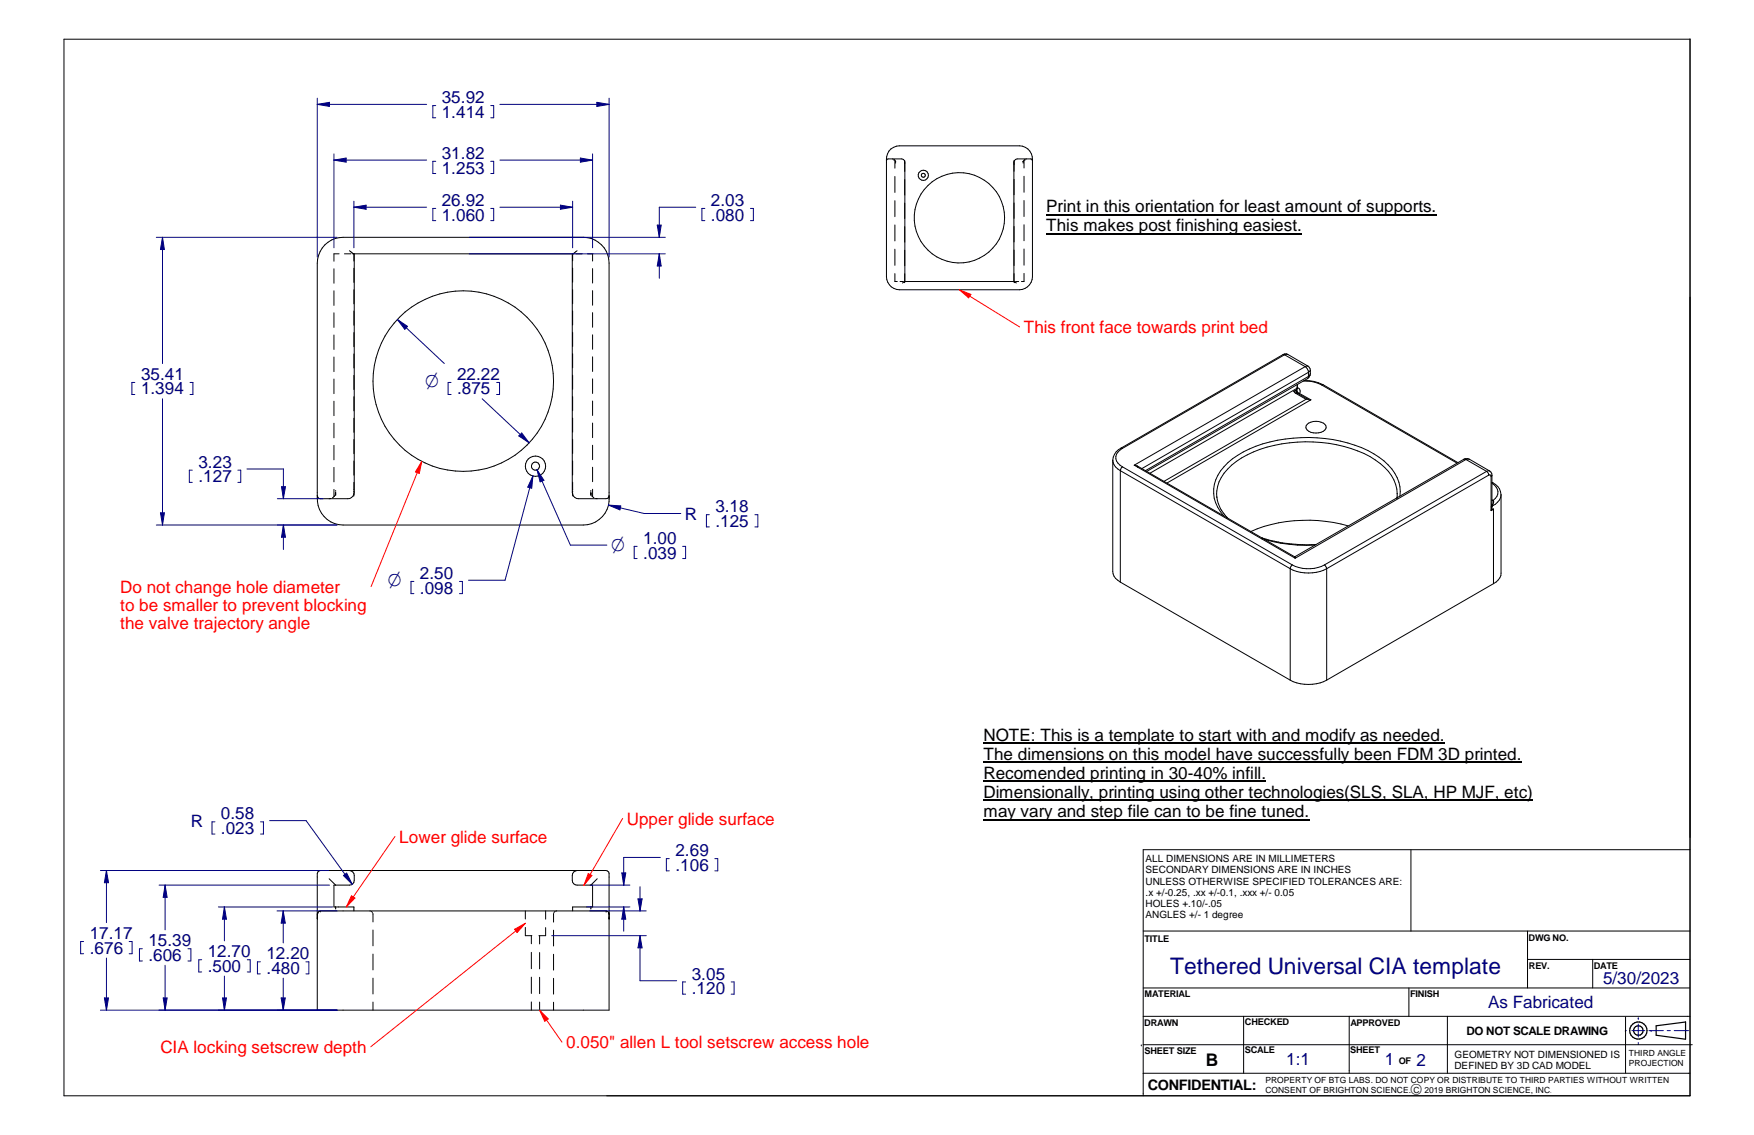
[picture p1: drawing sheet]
<svg xmlns="http://www.w3.org/2000/svg" width="432mm" height="279mm" viewBox="0 0 432 279" stroke-linecap="round" stroke-linejoin="round" font-family="sans-serif">
<g fill="none" stroke="#000" stroke-width=".25">
<path d="M416.1 9.6v260.1h-400.4v-260h400.4M82.2 66.2v3.5M82.2 71.6v3.6M82.2 77v3.6M83.5 62.5h-1.3v1.8M84.8 62.5h1.6M86 61.7l1 .8M86.8 62.5h54.5M87.1 62.5v1.8M87.1 66v3.5M87.1 71.3v3.5M87.1 76.6v3.5"/>
<path d="M87.2 62.5v58.7a1.55 1.55 0 0 1-1.6 1.6h-6.7l-.4-.1-.4-.7M140.9 62.5v58.7a1.55 1.55 0 0 0 1.6 1.6h6.7l.4-.1 .3-.7M141 62.5v1.7M141 66v3.5M141 71.3v3.5M141 76.5v3.5M142.1 61.7l-1 .8M143.3 62.5h-1.6M144.7 62.5h1.2v1.8M145.9 66.1v3.6M145.9 71.5v3.6M145.9 77v3.6"/>
<path d="M82.2 82.5v3.5M82.2 87.9v3.6M82.2 93.3v3.6M82.2 98.8v3.5M87.1 81.9v3.4M87.1 87.1v3.5M87.1 92.4v3.5M87.1 97.7v3.4M141 81.8v3.5M141 87.1v3.5M141 92.4v3.4M141 97.6v3.5"/>
<path d="M145.9 82.4v3.6M145.9 87.8v3.6M145.9 93.3v3.6M145.9 98.7v3.6M315.8 87.3l-39.8 23M315.8 87.3h.4M316.2 87.3l5.1 3M316.2 87.3l-39.8 23.1M316.7 87.2l-.5 .1M316.7 87.1l-.9 .2M316.7 87.2l5.3 2.9M318.5 96.4l.4 .4"/>
<path d="M318.9 96.8l2.6 1.5M319.1 96.1l-.6 .3M319.1 96.1l.1 .3M319.2 95.9l-.1 .2M319.2 95.9l.2-.4-36.3 21M319.2 96.3v.1M319.2 96.3l-.7 .1M319.2 96.6h.1M319.2 95.9v.2M319.2 96.3h.1M319.2 96.4l.3 .5h.4M319.2 96.4v.2"/>
<path d="M319.2 96.6l.1 .1M319.2 96.4h.1M319.2 96.1l.1 .3 .6 .5M319.2 96.1v.2M319.3 96.7l-.4 .1M319.3 96.7l2.6 1.6M319.4 94.7l-.2 1.4M319.4 95.3h.1M319.4 95.4h.1M319.4 95.4a.99 .99 0 0 1 .5 1.5M319.9 96.9l2.8 1.5M320.8 93.8a8.4 8.4 0 0 1 4.5 .9"/>
<path d="M321.1 93.7a9.4 9.4 0 0 1 4.6 1M321.3 90.3l-42.1 24.2M321.3 90.3l.6 .5 .2 .9M321.5 98.3l-34.9 20.2M321.9 93.2l-39.6 22.8M321.9 98.3h-.4M321.9 98.3l.6 .2 .2-.1M322 90.1a.86 .86 0 0 1 .1 1.6M322 90.1l-.7 .2M322.1 92.7l-40.1 23.2M322.1 91.7v1M322.1 92.7l-.2 .5"/>
<path d="M322.1 91.7l-41 23.7M322.6 91.9l-.1 .5-.4 .3M322.6 91.9l-.4 1-.3 .3M322.6 91.1v.8M322.7 98.4l-35.4 20.5M325.3 94.7l33.4 19.3M325.7 94.7h-.4M325.7 94.7l33.2 19.2M82.2 104.2v3.6M82.2 109.6v3.6M82.2 115.1v3.5M87.1 103v3.4"/>
<path d="M87.1 108.2v3.5M87.1 113.5v3.5M87.1 118.7v1.9M141 102.9v3.5M141 108.2v3.4M141 113.5v3.4M141 118.7v1.9M145.9 104.1v3.6M145.9 109.6v3.6M145.9 115v3.6M273.9 113.3v27.4a3 3 0 0 0 1.9 2.6M273.9 113.3a3 3 0 0 0 1.9 2.6"/>
<path d="M275.8 115.9v27.4M275.8 115.9l41.8 24.1M276 110.3l.4 .1M276 110.3a3.5 3.5 0 0 0-2.1 3M276.4 114.9l-.3 .2-.3 .8M276.4 114.9l41.7 24.2M276.4 110.4a2.4 2.4 0 0 0-1.7 2.2 2.4 2.4 0 0 0 1.7 2.3M279.2 114.5l39.7 22.9M279.2 114.5l.8 .2M280 114.7h.1M280.1 114.8l38.6 22.3M280.1 114.8h.1"/>
<path d="M321.8 104.4a3.4 3.4 0 0 1 4.6 .4 1.57 1.57 0 0 1-1.8 1.8 2.56 2.56 0 0 1-3.1-1.4zM360.3 113.1l-41.6 24M360.3 113.1l.5-.2 1 .2M360.3 113.1h.6M360.9 113.1l5.1 2.9M360.9 113.1l-42 24.3M361.8 113.1h-.9M361.8 113.1l4.9 2.9M366 116l.4 .6 .1 .4M366 116l-39.9 23.1M366.5 117l.3-.1 .3 .4M366.5 117l-39.9 23"/>
<path d="M366.7 116l.5 .6 .1 .4M366.7 116h-.7M367.1 117.3v8.3M367.3 117l-.2 .3M367.3 117l-.1 7M367.3 118.8l.2 .1M367.3 118.7l.2 .2M367.3 119a2.32 2.32 0 0 1 1.5 2 2.32 2.32 0 0 1-1.2 2.2M367.5 118.9a3.4 3.4 0 0 1 2 2.9M78.1 122.2a6.4 6.4 0 0 0 6.4 7h59.1a6.4 6.4 0 0 0 6.3-5.8v-58.6a6.4 6.4 0 0 0-6.3-6.4h-59.1a6.4 6.4 0 0 0-6.4 6.4v58.1M81.4 122.7l-.4 .1M82.2 120.5v1.8"/>
<path d="M82.4 122l-.5 .6M82.6 121.7h.1M82.6 121.5h.1M82.6 121.6v.1M82.6 120.7v.2M82.6 121.5v-.3l-.1 .4M87.1 121.4v.7M87.1 120.8v.4M141 121.4v.7M141 120.9v.3M145.5 121.7h.1M145.5 121.2v.5"/>
<path d="M145.5 121.5h.1M145.5 120.7v.3M145.5 121.2v.3M145.7 122l.5 .6M145.9 120.4v1.9M146.6 122.7l.4 .1M299.6 122.3a8.9 8.9 0 0 0 2.6 5.3M310.7 132.4h.1M310.7 132.4a36.6 36.6 0 0 0 13.3 1.6M311.4 132.8a38.7 38.7 0 0 0 12.3 1.4M317.6 140v27.4M317.6 140a10 10 0 0 0 9 0"/>
<path d="M318.1 139.1l-.4 .6-.1 .3M318.1 139.1a8.8 8.8 0 0 0 8 0M318.7 137.1h.1M318.8 137.1l.1 .3M326.1 139.1l.5 .9M326.6 140v27.4M331.9 129.5a36.6 36.6 0 0 0-24 1.4M343.9 122.5h.1M344 121.5a10.4 10.4 0 0 0-5.4-8.3 31.8 31.8 0 0 0-19.2-4.4 27.5 27.5 0 0 0-16.2 5.7 9 9 0 0 0-3.6 7.8M344 121.5v.1M344 121.5l-.1 1M344.6 122.1a9.6 9.6 0 0 0-3.9-8.6 30.1 30.1 0 0 0-18.4-5.8 32.2 32.2 0 0 0-18.9 5.2 9.9 9.9 0 0 0-4.5 9.7 10.2 10.2 0 0 0 2.3 4.4"/>
<path d="M367.2 125.5l-.1 .1M367.2 125.5h.1M367.2 124.7h.1M367.2 124.6h.1M367.2 124.7v.8M367.2 125.4h.1M367.2 125.3h.1M367.2 124.1v.5M367.3 124.6v.7h.4M367.3 124.5h.1M367.3 124.6h.1M367.3 123l.3 .2"/>
<path d="M367.3 124.6l-.1 .1M367.4 124.4h.1M367.5 124.2l-.1 .2M367.5 124.2h.1M367.6 123.2h.1M367.6 123.2h-.3M367.7 125.3v18.4M367.7 125.3l-.6 .3M367.7 123.3l-.2 .9M369.5 121.8a3.2 3.2 0 0 1-2.2 2.8M369.5 121.8v19.3a2.93 2.93 0 0 1-1.8 2.6M275.8 143.3l41.8 24.1"/>
<path d="M367.7 143.7l-41.1 23.7M326.6 167.4a10 10 0 0 1-9 0M78.2 214.7l.7-.4h70.3l.4 .1 .3 .3v.4v33.6h-71.8v-33.6zM81 216.3l1.6 1.6M86 214.3a1.23 1.23 0 0 1 1.2 1.2v1.2a1.16 1.16 0 0 1-1.2 1.2h-3.8v5.4h4.9v.9M142.1 214.3a1.23 1.23 0 0 0-1.2 1.2v1.2a1.16 1.16 0 0 0 1.2 1.2h3.8v5.4h-.4M147 216.3l-1.5 1.6M347.3 209.2v20M416.1 209.2h-134.7v55M78.1 225.9h.1M78.1 226.1h.1M78.1 225v.3"/>
<path d="M78.1 225.7v.2M78.3 224.6l-.2 .4M78.3 224.5h.1M78.9 224.2h70.2M78.9 224.2h.1M78.9 224.2l-.6 .3M82.6 223.3v.5M91.1 224.2l.1 .1M91.4 224.4l.3 .2M91.8 224.9v2M91.8 228.9v3.9M91.8 234.9v3.9"/>
<path d="M129.3 228.3v2h1.6M129.3 224.2v2M130.8 230.3v2M130.8 234.4v4.1M132.8 230.3v2.1M132.8 234.5v4M134.3 228.3v2h-1.6M134.3 224.2v2.1M136.3 229v3.9M136.3 234.9v3.9M136.3 224.9v2.1M136.7 224.4l-.3 .2"/>
<path d="M137 224.2l-.1 .1M145.5 223.3h-4.5v.9M145.5 223.3v.5M149.2 224.2h.1M149.3 224.3l.5 .3 .1 .4M149.8 224.6h.1M149.9 224.7h.1M149.9 225.9h.1M149.9 226.1h.1M281.4 229.2h134.7M376 229.2v14M376 236.2h40"/>
<path d="M392.1 236.2v7M91.8 240.8v3.9M91.8 246.7v2M130.8 240.5v4.1M130.8 246.6v2.1M132.8 240.6v4M132.8 246.7v2M136.3 240.8v3.9M136.3 246.7v2M281 257.2h.1M281.4 243.2h134.6M281.4 250.2h134.7"/>
<path d="M281.4 257.2h135.2M306.2 250.2v14M332.1 250.2v14M346.8 243.2v7M356.3 250.2v14M400.2 250.4v13.8M281.4 264.2v5.5M281.4 264.2h134.7"/>
<circle cx="114" cy="93.8" r="22.2"/>
<circle cx="131.8" cy="114.8" r="2.5"/>
<circle cx="131.8" cy="114.7" r="1.01"/>
</g>
<g fill="none" stroke="#000" stroke-width=".3">
<path d="M415 251.5l-.1 4.3-7.2-1v-2.3l7.3-.9"/>
<circle cx="403.3" cy="253.7" r="1.17"/>
<circle cx="403.4" cy="253.7" r="2.12"/>
</g>
<g fill="none" stroke="#000080" stroke-width=".25">
<path d="M24.7 214.3h56.2M26.2 214.3l.5 3h-1zM20.6 231.8h-.7v3h.7M31.8 231.8h.7v3h-.7M24.7 248.7h58.3M400.1 253.7h.1M400.3 253.7h.1M401.7 253.7h3.2M403.3 250.5h.1M403.3 250.7h.1M403.3 256.9h.1M403.3 252.1v3.2"/>
<path d="M403.3 256.6v.1M405.9 253.7h3.6M406.5 253.7h.1M410.4 253.7h.8M412.2 253.7h3.5"/>
</g>
<path d="M26.2 214.3l.5 3h-1z" fill="#000080"/>
<path d="M25.7 245.7h1l-.5 3z" fill="none" stroke="#000080" stroke-width=".25"/>
<path d="M25.7 245.7h1l-.5 3z" fill="#000080"/>
<path d="M26.2 214.3v12.8M26.2 235.8v12.9M49.7 236.3h-.8v3h.8M53.8 223.3h28.1M55.2 223.3l.6 3h-1zM60.9 236.3h.7v3h-.7M53.8 248.7h29.2" fill="none" stroke="#000080" stroke-width=".25"/>
<path d="M55.2 223.3l.6 3h-1z" fill="#000080"/>
<path d="M54.8 245.7h1l-.6 3z" fill="none" stroke="#000080" stroke-width=".25"/>
<path d="M54.8 245.7h1l-.6 3z" fill="#000080"/>
<path d="M39.2 217.9h41.9M35.1 233.6h-.8v3h.8M46.3 233.6h.7v3h-.7M55.2 223.3v8.3M39.2 248.7h43.8M40.2 245.7h.9l-.5 3zM55.2 240.3v8.4" fill="none" stroke="#000080" stroke-width=".25"/>
<path d="M40.2 245.7h.9l-.5 3z" fill="#000080"/>
<path d="M40.6 217.9l.5 3h-.9z" fill="none" stroke="#000080" stroke-width=".25"/>
<path d="M40.6 217.9l.5 3h-.9z" fill="#000080"/>
<path d="M40.6 217.9v11M40.6 237.6v11.1" fill="none" stroke="#000080" stroke-width=".25"/>
<path d="M97.2 205.9l-11.9 17.4" fill="none" stroke="#f00" stroke-width=".25"/>
<path d="M86.5 220.5l.9 .6-2.1 2.2z" fill="#f00"/>
<path d="M86.5 220.5l.9 .6-2.1 2.2z" fill="none" stroke="#f00" stroke-width=".25"/>
<path d="M64.1 236.8h-.7v2.9h.7M68.2 224.2h14.8M69.7 224.2l.5 3h-1zM75.3 236.8h.7v2.9h-.7M68.2 248.7h14.8" fill="none" stroke="#000080" stroke-width=".25"/>
<path d="M69.7 224.2l.5 3h-1z" fill="#000080"/>
<path d="M69.2 245.7h1l-.5 3z" fill="none" stroke="#000080" stroke-width=".25"/>
<path d="M69.2 245.7h1l-.5 3z" fill="#000080"/>
<path d="M69.7 224.2v7.9M135.8 230.3h23.3M145.1 224.2h14M157.1 221.3h1l-.5 2.9zM69.7 240.8v7.9M157.6 241.4h9M168.8 241.7h-.7v3h.7M180 241.7h.7v3h-.7" fill="none" stroke="#000080" stroke-width=".25"/>
<path d="M157.1 221.3h1l-.5 2.9z" fill="#000080"/>
<path d="M157.6 230.3l.5 3h-1z" fill="none" stroke="#000080" stroke-width=".25"/>
<path d="M157.6 230.3l.5 3h-1z" fill="#000080"/>
<path d="M157.6 218.3v5.9M157.6 230.3v11.1" fill="none" stroke="#000080" stroke-width=".25"/>
<path d="M129.3 227.3l-38 30.4" fill="none" stroke="#f00" stroke-width=".25"/>
<path d="M126.7 228.8l2.6-1.5-2 2.3z" fill="#f00"/>
<path d="M126.7 228.8l2.6-1.5-2 2.3z" fill="none" stroke="#f00" stroke-width=".25"/>
<path d="M145.2 217.9h9.9M153.5 211.1h9.1M164.8 211.4h-.8v3h.8M176 211.4h.7v3h-.7M144.4 223.3h10.7M153.5 223.3l.6 3h-1z" fill="none" stroke="#000080" stroke-width=".25"/>
<path d="M153.5 223.3l.6 3h-1z" fill="#000080"/>
<path d="M153.1 214.9h1l-.6 3z" fill="none" stroke="#000080" stroke-width=".25"/>
<path d="M153.1 214.9h1l-.6 3z" fill="#000080"/>
<path d="M132.2 115.7l8.2 18.5h9M132.2 115.7l1.7 2.5-.9 .4zM156.8 134.5h-.7v3h.7M168.1 134.5h.7v3h-.7M153.5 211.1v6.8M153.5 223.3v5.9" fill="none" stroke="#000080" stroke-width=".25"/>
<path d="M132.2 115.7l1.7 2.5-.9 .4z" fill="#000080"/>
<path d="M131.2 117.2l-.3 3-1-.3zM131.2 117.2l-6.9 25.6h-9M101.9 143.1h-.7v3h.7M113.1 143.1h.7v3h-.7" fill="none" stroke="#000080" stroke-width=".25"/>
<path d="M131.2 117.2l-.3 3-1-.3z" fill="#000080"/>
<path d="M82.2 37.9v23.1M82.2 39.4l3-.5v1zM107.3 39.7h-.7v3h.7M120.8 39.7h.7v3h-.7M145.9 37.9v23.1" fill="none" stroke="#000080" stroke-width=".25"/>
<path d="M82.2 39.4l3-.5v1z" fill="#000080"/>
<path d="M142.9 38.9l3 .5-3 .5z" fill="none" stroke="#000080" stroke-width=".25"/>
<path d="M142.9 38.9l3 .5-3 .5z" fill="#000080"/>
<path d="M82.2 39.4h22.8M123.1 39.4h22.8M97.8 78.7l11.6 10.8M97.8 78.7l2.5 1.6-.6 .8zM111 94.1h-.7v3h.7M118.7 98.2l11.6 10.8M122.3 94.1h.7v3h-.7" fill="none" stroke="#000080" stroke-width=".25"/>
<path d="M97.8 78.7l2.5 1.6-.6 .8z" fill="#000080"/>
<path d="M128.4 106.6l1.9 2.4-2.6-1.7z" fill="none" stroke="#000080" stroke-width=".25"/>
<path d="M128.4 106.6l1.9 2.4-2.6-1.7z" fill="#000080"/>
<path d="M149.8 124.3l8.8 2.1h9M149.8 124.3l3 .2-.2 1zM174.6 126.7h-.7v3h.7M185.8 126.7h.8v3h-.8" fill="none" stroke="#000080" stroke-width=".25"/>
<path d="M149.8 124.3l3 .2-.2 1z" fill="#000080"/>
<path d="M78.1 24.2v39.1M78.1 25.7l3-.5v1zM107.3 26h-.7v3h.7M120.8 26h.7v3h-.7M149.9 24.2v39.1" fill="none" stroke="#000080" stroke-width=".25"/>
<path d="M78.1 25.7l3-.5v1z" fill="#000080"/>
<path d="M146.9 25.2l3 .5-3 .5z" fill="none" stroke="#000080" stroke-width=".25"/>
<path d="M146.9 25.2l3 .5-3 .5z" fill="#000080"/>
<path d="M78.1 25.7h26.9M123.1 25.7h26.8M87.1 49.5v11.5M87.1 51l3-.5v1zM107.3 51.3h-.7v3h.7M120.8 51.3h.7v3h-.7M141 49.5v11.5" fill="none" stroke="#000080" stroke-width=".25"/>
<path d="M87.1 51l3-.5v1z" fill="#000080"/>
<path d="M138 50.5l3 .5-3 .5z" fill="none" stroke="#000080" stroke-width=".25"/>
<path d="M138 50.5l3 .5-3 .5z" fill="#000080"/>
<path d="M87.1 51h17.9M115.5 58.4h48.3M123.1 51h17.9M162.3 51h9M173.5 51.3h-.7v3h.7M184.7 51.3h.8v3h-.8M115.5 62.5h48.3M162.3 62.5l.5 3h-1z" fill="none" stroke="#000080" stroke-width=".25"/>
<path d="M162.3 62.5l.5 3h-1z" fill="#000080"/>
<path d="M161.8 55.4h1l-.5 3z" fill="none" stroke="#000080" stroke-width=".25"/>
<path d="M161.8 55.4h1l-.5 3z" fill="#000080"/>
<path d="M162.3 51v7.4M162.3 62.5v6M47.3 115.7h-.7v3h.7M58.5 115.7h.8v3h-.8M60.8 115.4h9M69.3 119.8h1l-.5 3zM68.3 122.8h11.2M68.3 129.2h14.7" fill="none" stroke="#000080" stroke-width=".25"/>
<path d="M69.3 119.8h1l-.5 3z" fill="#000080"/>
<path d="M69.8 129.2l.5 3h-1z" fill="none" stroke="#000080" stroke-width=".25"/>
<path d="M69.8 129.2l.5 3h-1z" fill="#000080"/>
<path d="M38.5 58.4h44.5M40 58.4l.5 3h-1zM33.2 94.1h-.7v3h.7M46.8 94.1h.7v3h-.7M69.8 115.4v7.4M38.5 129.2h44.5M69.8 129.2v6.1" fill="none" stroke="#000080" stroke-width=".25"/>
<path d="M40 58.4l.5 3h-1z" fill="#000080"/>
<path d="M39.5 126.2h1l-.5 3z" fill="none" stroke="#000080" stroke-width=".25"/>
<path d="M39.5 126.2h1l-.5 3z" fill="#000080"/>
<path d="M40 58.4v31.1M40 98.2v31M52.9 202.3h-.7v3h.7M64.1 202.3h.8v3h-.8M66.4 202h9l11.3 15.7M84.5 215.5l.8-.6 1.4 2.8z" fill="none" stroke="#000080" stroke-width=".25"/>
<path d="M84.5 215.5l.8-.6 1.4 2.8z" fill="#000080"/>
<path d="M242.1 183h113.5M242.1 187.7h132.5M242.1 192.3h69.6M242.1 197h135.3M242.1 201.7h80.3" fill="none" stroke="#000" stroke-width=".3"/>
<path d="M153.3 201.5l-9.5 16.4" fill="none" stroke="#f00" stroke-width=".25"/>
<path d="M144.8 215.1l.9 .4-1.9 2.4z" fill="#f00"/>
<path d="M103.8 113.6l-12.4 30.8M144.8 215.1l.9 .4-1.9 2.4z" fill="none" stroke="#f00" stroke-width=".25"/>
<path d="M103.8 113.6l-.6 2.9-.9-.3z" fill="#f00"/>
<path d="M103.8 113.6l-.6 2.9-.9-.3zM132.8 248.7l5.5 7.8" fill="none" stroke="#f00" stroke-width=".25"/>
<path d="M132.8 248.7l2.2 2.1-.9 .6z" fill="#f00"/>
<path d="M236.2 71.3l14.8 9.2M132.8 248.7l2.2 2.1-.9 .6z" fill="none" stroke="#f00" stroke-width=".25"/>
<g fill="none" stroke="#000" stroke-width=".25">
<path d="M218.2 39.4a3.2 3.2 0 0 1 3.2-3.5h29.6a3.2 3.2 0 0 1 3.1 3.6M218.2 39.1v29.1a3.3 3.3 0 0 0 3.2 3.1h29.6a3.3 3.3 0 0 0 3.2-3.1v-29.1M218.2 39.5l.4-.4h3.4l.7 .4 .1 .4v29.4M219.7 39.1l.1 .1M220.1 39.2h.1M220.1 39.2l.3 .3M220.3 39.4v2M220.4 39.8l.1 .1M220.5 39.7h.1M220.5 39.7v.2M222.7 39.5v.3M249.6 39.5v.3"/>
<path d="M251.9 39.7h.1M251.9 39.7v.2v-.1M251.9 39.7v.1M252.1 39.4v2M252.3 39.2l-.3 .3M252.3 39.2h.1M252.7 39.1l-.1 .1M254.2 39.5l-.4-.4h-3.4l-.4 .1-.4 .7v29.4M220.3 43.4v4M220.3 49.4v3.9M220.3 55.4v3.9M220.5 40v.2"/>
<path d="M222.7 40h.1M249.6 40h.1M249.6 40.3h.1M251.9 40.1v.1M252.1 43.4v3.9M252.1 49.4v3.9M252.1 55.3v4M220.3 67.4v1.9h.6M220.3 61.3v4M221.6 69.3h.7M222.6 69.4l-.4 .3M222.6 69.3h.1"/>
<path d="M222.7 69.3h.1M249.6 69.3h.1M249.7 69.3h.1M249.8 69.3h.1M249.8 69.3h-27.3M249.8 69.4l.4 .3M250 69.3h.8M252.1 67.3v2h-.6M252.1 61.3v4"/>
<circle cx="227.3" cy="43.1" r=".5"/>
<circle cx="227.3" cy="43.2" r="1.25"/>
<circle cx="236.2" cy="53.6" r="11.1"/>
</g>
<path d="M257.6 52.8h96.1M257.6 57.5h62.9" fill="none" stroke="#000" stroke-width=".3"/>
<path d="M236.2 71.3l2.8 1.2-.5 .8z" fill="#f00"/>
<path d="M236.2 71.3l2.8 1.2-.5 .8z" fill="none" stroke="#f00" stroke-width=".25"/>
<text font-size="5.6" fill="#000080" x="288" y="239.7">Tethered Universal CIA template</text>
<g font-size="4.6" fill="#000080">
<text x="104.6" y="95.3">O</text>
<text x="150.5" y="135.7">O</text>
<text x="95.5" y="144.3">O</text>
</g>
<text font-size="4.3" x="296.8" y="262.3">B</text>
<g font-size="4.2" fill="#000080">
<text x="108.8" y="25.4">35.92</text>
<text x="108.8" y="29">1.414</text>
<text x="108.8" y="39.1">31.82</text>
<text x="108.8" y="42.7">1.253</text>
<text x="108.8" y="50.7">26.92</text>
<text x="175" y="50.7">2.03</text>
<text x="108.8" y="54.3">1.060</text>
<text x="175" y="54.3">.080</text>
<text x="34.7" y="93.5">35.41</text>
<text x="112.5" y="93.5">22.22</text>
<text x="34.7" y="97.1">1.394</text>
<text x="112.5" y="97.1">.875</text>
<text x="48.9" y="115.1">3.23</text>
<text x="48.9" y="118.7">.127</text>
<text x="168.6" y="127.9">R</text>
<text x="176.1" y="126.1">3.18</text>
<text x="176.1" y="129.7">.125</text>
<text x="158.4" y="133.9">1.00</text>
<text x="158.4" y="137.5">.039</text>
<text x="103.4" y="142.5">2.50</text>
<text x="103.4" y="146.1">.098</text>
<text x="46.9" y="203.5">R</text>
<text x="54.4" y="201.7">0.58</text>
<text x="54.4" y="205.3">.023</text>
<text x="166.3" y="210.8">2.69</text>
<text x="166.3" y="214.4">.106</text>
<text x="22.1" y="231.2">17.17</text>
<text x="36.5" y="233">15.39</text>
<text x="22.1" y="234.8">.676</text>
<text x="36.5" y="236.6">.606</text>
<text x="51.1" y="235.7">12.70</text>
<text x="51.1" y="239.3">.500</text>
<text x="65.6" y="236.1">12.20</text>
<text x="65.6" y="239.7">.480</text>
<text x="170.3" y="241.1">3.05</text>
<text x="170.3" y="244.7">.120</text>
<text x="394.6" y="242.2">5/30/2023</text>
<text x="366.4" y="248">As Fabricated</text>
<text x="316.7" y="262.1">1:1</text>
<text x="340.9" y="262.2">1</text>
<text x="348.7" y="262.3">2</text>
</g>
<g font-size="4.2">
<text x="257.6" y="52.2">Print in this orientation for least amount of supports.</text>
<text x="257.6" y="56.9">This makes post finishing easiest.</text>
<text x="242.1" y="182.4">NOTE: This is a template to start with and modify as needed.</text>
<text x="242.1" y="187.1">The dimensions on this model have successfully been FDM 3D printed.</text>
<text x="242.1" y="191.8">Recomended printing in 30-40% infill.</text>
<text x="242.1" y="196.5">Dimensionally, printing using other technologies(SLS, SLA, HP MJF, etc)</text>
<text x="242.1" y="201.2">may vary and step file can to be fine tuned.</text>
</g>
<g font-size="4.2" fill="#f00">
<text x="252" y="82">This front face towards print bed</text>
<text x="29.6" y="145.9">Do not change hole diameter</text>
<text x="29.6" y="150.4">to be smaller to prevent blocking</text>
<text x="29.6" y="154.9">the valve trajectory angle</text>
<text x="154.3" y="203">Upper glide surface</text>
<text x="98.3" y="207.4">Lower glide surface</text>
<text x="39.5" y="259.2">CIA locking setscrew depth</text>
<text x="139.4" y="258.1">0.050&quot; allen L tool setscrew access hole</text>
</g>
<text font-size="3.6" x="282.6" y="268.3">CONFIDENTIAL:</text>
<text font-size="2.9" x="361" y="254.8">DO NOT SCALE DRAWING</text>
<text font-size="2.7" x="347.2" y="269">e</text>
<g font-size="2.5">
<text x="282" y="212.2">ALL DIMENSIONS ARE IN MILLIMETERS</text>
<text x="282" y="215">SECONDARY DIMENSIONS ARE IN INCHES</text>
<text x="282" y="217.8">UNLESS OTHERWISE SPECIFIED TOLERANCES ARE:</text>
<text x="282" y="220.5">.x +/-0.25, .xx +/-0.1, .xxx +/- 0.05</text>
<text x="282" y="223.3">HOLES +.10/-.05</text>
<text x="282" y="226">ANGLES +/- 1 degree</text>
<text x="358.1" y="260.3">GEOMETRY NOT DIMENSIONED IS</text>
<text x="358.1" y="263.1">DEFINED BY 3D CAD MODEL</text>
</g>
<g font-size="2.3">
<text x="281.7" y="231.8">TITLE</text>
<text x="376.3" y="231.6">DWG NO.</text>
<text x="376.4" y="238.5">REV.</text>
<text x="392.3" y="238.4">DATE</text>
<text x="281.7" y="245.5">MATERIAL</text>
<text x="347.1" y="245.4">FINISH</text>
<text x="281.7" y="252.5">DRAWN</text>
<text x="306.5" y="252.4">CHECKED</text>
<text x="332.4" y="252.5">APPROVED</text>
<text x="281.8" y="259.5">SHEET SIZE</text>
<text x="306.5" y="259.3">SCALE</text>
<text x="332.4" y="259.3">SHEET</text>
<text x="344.3" y="261.9">OF</text>
</g>
<g font-size="2.1">
<text x="401" y="259.9">THIRD ANGLE</text>
<text x="401" y="262.3">PROJECTION</text>
<text x="311.5" y="266.6">PROPERTY OF BTG LABS. DO NOT COPY OR DISTRIBUTE TO THIRD PARTIES WITHOUT WRITTEN</text>
<text x="311.5" y="268.9">CONSENT OF BRIGHTON SCIENCE. C 2019 BRIGHTON SCIENCE, INC</text>
</g>
<text font-size="1.4" x="381.6" y="268.9">.</text>
</svg>
